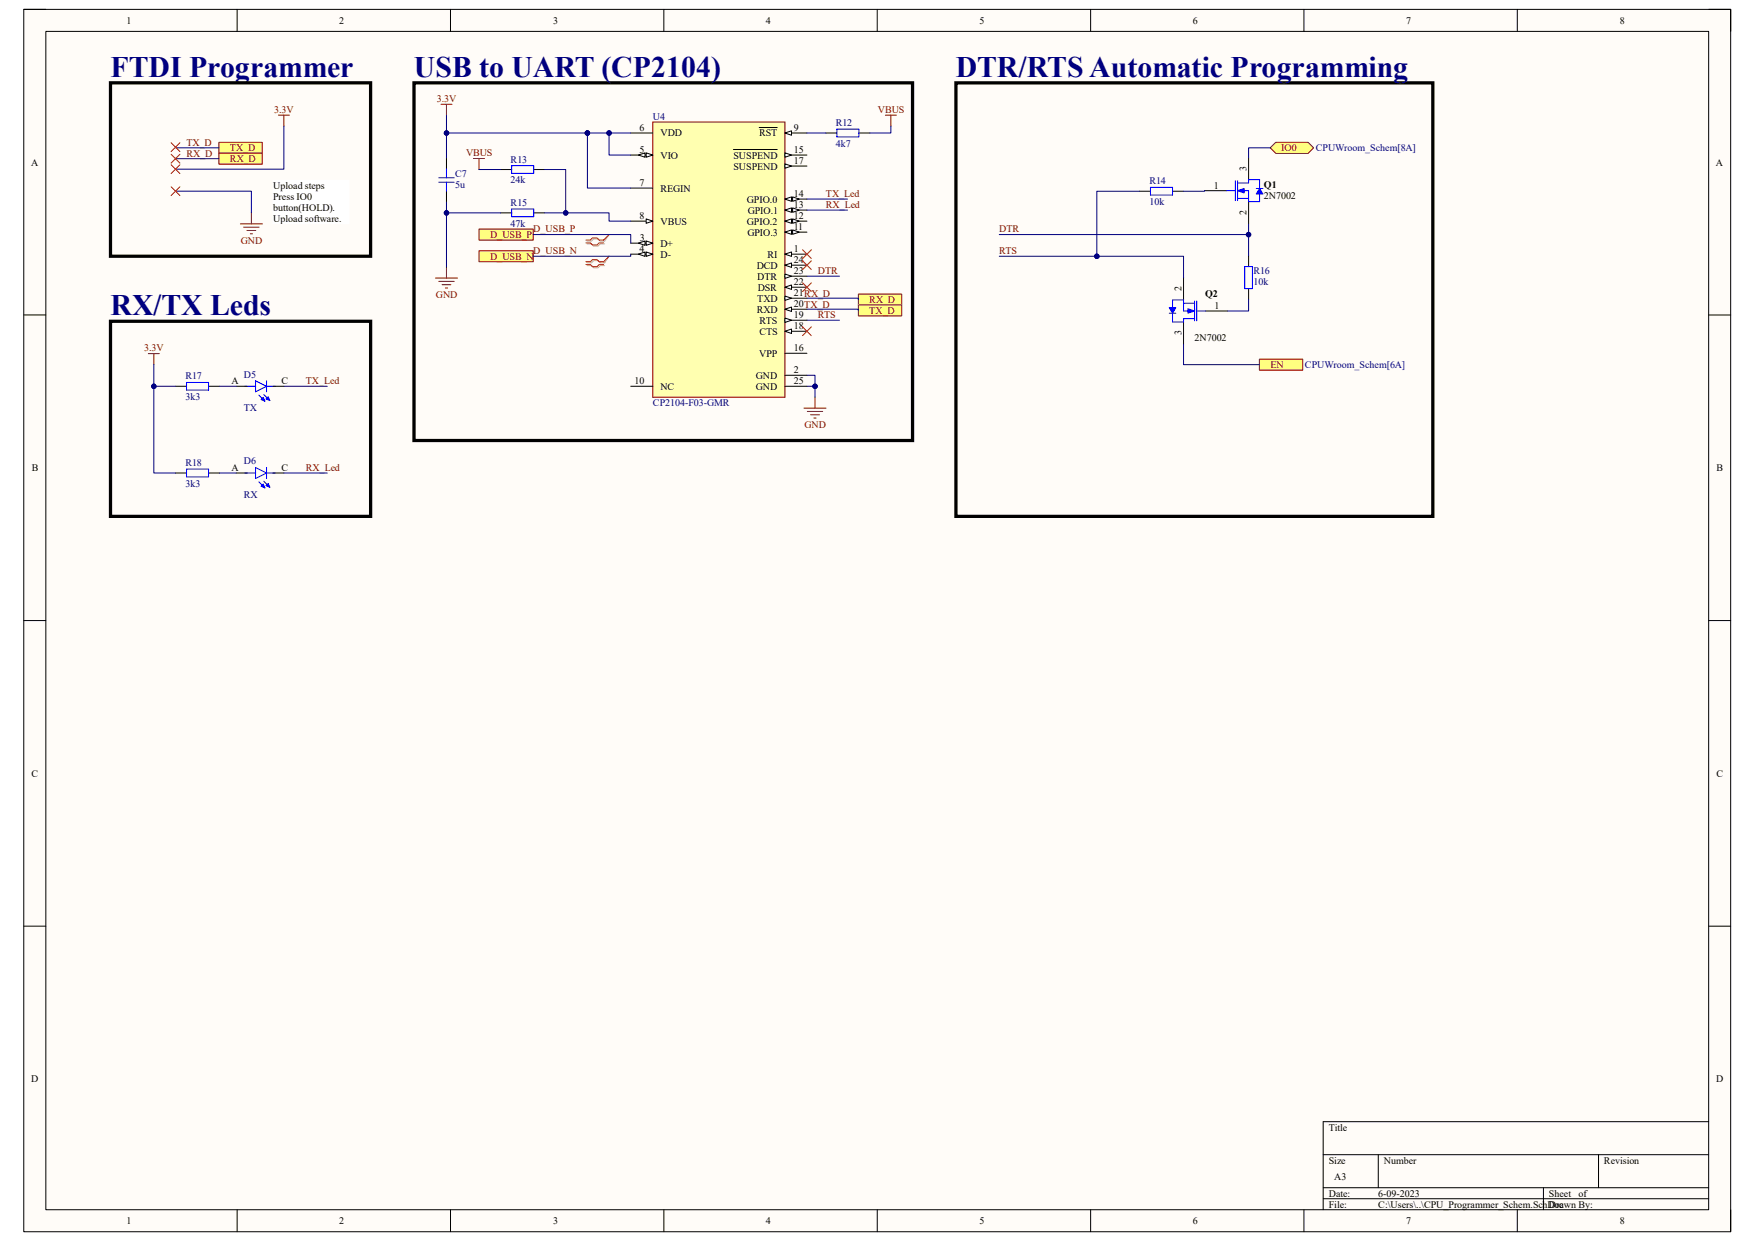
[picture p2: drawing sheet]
<svg xmlns="http://www.w3.org/2000/svg" width="297mm" height="210mm" viewBox="0 0 297 210" stroke-linecap="round" stroke-linejoin="round" font-family="sans-serif">
<path d="M4 1.6h288.9v206.8h-288.9z" fill-rule="evenodd" fill="#fffcf8"/>
<path d="M4 1.6h288.9v206.8h-288.9z" fill="none" stroke="#000" stroke-width=".17"/>
<path d="M7.8 5.3h281.4v199.4h-281.4z" fill-rule="evenodd" fill="#fffcf8"/>
<g fill="none" stroke="#000" stroke-width=".17">
<path d="M4 1.6h3.7M7.8 5.3h281.4v199.4h-281.4zM40.1 1.6v3.7M76.2 1.6v3.7M112.3 1.6v3.7M148.5 1.6v3.7M184.6 1.6v3.7M220.7 1.6v3.7M256.8 1.6v3.7M289.2 1.6h3.7v3.7M4 53.3h3.7M289.2 53.3h3.7"/>
<path d="M4 105h3.8M289.2 105h3.7M4 156.7h3.8M289.2 156.7h3.7M223.9 195.4h65.3M233.3 195.4v5.6M270.5 195.4v5.6M289.2 189.8h-65.3v14.9M40.1 204.7v3.7M76.2 204.7v3.7M112.4 204.7v3.7M148.5 204.7v3.7"/>
<path d="M184.6 204.7v3.7M220.7 204.7v3.7M223.9 201h65.3M223.9 202.9h65.3M256.8 204.7v3.7M261.2 201v3.7M292.9 204.7v3.7"/>
</g>
<path d="M46.2 30.5h12.9v7.4h-12.9z" fill-rule="evenodd" fill="#fff"/>
<path d="M46.2 30.5h12.9v7.4h-12.9z" fill="none" stroke="#fff" stroke-width=".17"/>
<path d="M47.1 19.5h1.9M48 19.5v1.9M40.7 37.9h3.7M41.2 38.4h2.6M41.8 39h1.5M42.4 39.6h.3M42.5 36v1.9" fill="none" stroke="#800000" stroke-width=".17"/>
<path d="M37 24.1h7.4v1.9h-7.4z" fill-rule="evenodd" fill="#ffff80"/>
<path d="M37 24.1h7.4v1.9h-7.4z" fill="none" stroke="#800000" stroke-width=".17"/>
<path d="M37 25.9h7.4v1.9h-7.4z" fill-rule="evenodd" fill="#ffff80"/>
<path d="M37 25.9h7.4v1.9h-7.4z" fill="none" stroke="#800000" stroke-width=".17"/>
<path d="M110.5 20.6h22.3v46.6h-22.3z" fill-rule="evenodd" fill="#ffffb0"/>
<path d="M110.5 20.6h22.3v46.6h-22.3z" fill="none" stroke="#800000" stroke-width=".17"/>
<path d="M106.7 22.5h3.8M132.8 33.7h3.8" fill="none" stroke="#000" stroke-width=".17"/>
<path d="M132.8 33.7l1.2-.4v.8z" fill="#f8fcff"/>
<path d="M132.8 33.7l1.2-.4v.8z" fill="none" stroke="#000" stroke-width=".17"/>
<path d="M134.1 33.3l1.2 .4-1.2 .4z" fill="#f8fcff"/>
<path d="M132.8 35.6h3.8M134.1 33.3l1.2 .4-1.2 .4z" fill="none" stroke="#000" stroke-width=".17"/>
<path d="M132.8 35.6l1.2-.4v.7z" fill="#f8fcff"/>
<path d="M132.8 35.6l1.2-.4v.7z" fill="none" stroke="#000" stroke-width=".17"/>
<path d="M134.1 35.2l1.2 .4-1.2 .3z" fill="#f8fcff"/>
<path d="M132.8 37.4h3.8M134.1 35.2l1.2 .4-1.2 .3z" fill="none" stroke="#000" stroke-width=".17"/>
<path d="M132.8 37.4l1.2-.4v.8z" fill="#f8fcff"/>
<path d="M132.8 37.4l1.2-.4v.8z" fill="none" stroke="#000" stroke-width=".17"/>
<path d="M134.1 37l1.2 .4-1.2 .4z" fill="#f8fcff"/>
<path d="M132.8 39.3h3.8M134.1 37l1.2 .4-1.2 .4z" fill="none" stroke="#000" stroke-width=".17"/>
<path d="M132.8 39.3l1.2-.4v.8z" fill="#f8fcff"/>
<path d="M132.8 39.3l1.2-.4v.8z" fill="none" stroke="#000" stroke-width=".17"/>
<path d="M134.1 38.9l1.2 .4-1.2 .4z" fill="#f8fcff"/>
<path d="M132.8 22.5h3.8M134.1 38.9l1.2 .4-1.2 .4z" fill="none" stroke="#000" stroke-width=".17"/>
<path d="M132.8 22.5l1.2-.4v.8z" fill="#f8fcff"/>
<path d="M128.5 21.6h3M132.8 22.5l1.2-.4v.8zM132.8 26.2h3.8" fill="none" stroke="#000" stroke-width=".17"/>
<path d="M132.8 25.9l1.2 .3-1.2 .4z" fill="#f8fcff"/>
<path d="M124.1 25.3h7.4M132.8 25.9l1.2 .3-1.2 .4zM132.8 56.1h3.8" fill="none" stroke="#000" stroke-width=".17"/>
<path d="M132.8 56.1l1.2-.4v.7z" fill="#f8fcff"/>
<path d="M106.7 41.1h3.8M132.8 56.1l1.2-.4v.7z" fill="none" stroke="#000" stroke-width=".17"/>
<path d="M109.4 40.8l1.1 .3-1.1 .4z" fill="#f8fcff"/>
<path d="M109.4 40.8l1.1 .3-1.1 .4z" fill="none" stroke="#000" stroke-width=".17"/>
<path d="M108.1 41.1l1.1-.3v.7z" fill="#f8fcff"/>
<path d="M106.7 43h3.8M108.1 41.1l1.1-.3v.7z" fill="none" stroke="#000" stroke-width=".17"/>
<path d="M109.4 42.6l1.1 .4-1.1 .4z" fill="#f8fcff"/>
<path d="M109.4 42.6l1.1 .4-1.1 .4z" fill="none" stroke="#000" stroke-width=".17"/>
<path d="M108.1 43l1.1-.4v.8z" fill="#f8fcff"/>
<path d="M108.1 43l1.1-.4v.8zM132.8 44.9h3.8" fill="none" stroke="#000" stroke-width=".17"/>
<path d="M132.8 44.9l1.2-.4v.7z" fill="#f8fcff"/>
<path d="M132.8 44.9l1.2-.4v.7zM132.8 48.6h3.8" fill="none" stroke="#000" stroke-width=".17"/>
<path d="M132.8 48.6l1.2-.4v.8z" fill="#f8fcff"/>
<path d="M132.8 48.6l1.2-.4v.8zM132.8 46.7h3.8" fill="none" stroke="#000" stroke-width=".17"/>
<path d="M132.8 46.4l1.2 .3-1.2 .4z" fill="#f8fcff"/>
<path d="M106.7 31.8h3.8M132.8 46.4l1.2 .3-1.2 .4zM132.8 43h3.8M106.7 65.4h3.8" fill="none" stroke="#000" stroke-width=".17"/>
<path d="M132.8 43l1.2-.4v.8z" fill="#f8fcff"/>
<path d="M132.8 43l1.2-.4v.8zM132.8 54.2h3.8" fill="none" stroke="#000" stroke-width=".17"/>
<path d="M132.8 53.8l1.2 .4-1.2 .4z" fill="#f8fcff"/>
<path d="M132.8 53.8l1.2 .4-1.2 .4zM132.8 52.3h3.8" fill="none" stroke="#000" stroke-width=".17"/>
<path d="M132.8 52.3l1.2-.3v.7z" fill="#f8fcff"/>
<path d="M132.8 28.1h3.8M132.8 52.3l1.2-.3v.7z" fill="none" stroke="#000" stroke-width=".17"/>
<path d="M132.8 27.7l1.2 .4-1.2 .4z" fill="#f8fcff"/>
<path d="M132.8 27.7l1.2 .4-1.2 .4zM132.8 50.5h3.8" fill="none" stroke="#000" stroke-width=".17"/>
<path d="M132.8 50.1l1.2 .4-1.2 .3z" fill="#f8fcff"/>
<path d="M106.7 37.4h3.8M132.8 50.1l1.2 .4-1.2 .3z" fill="none" stroke="#000" stroke-width=".17"/>
<path d="M109.4 37l1.1 .4-1.1 .4z" fill="#f8fcff"/>
<path d="M106.7 26.2h3.8M109.4 37l1.1 .4-1.1 .4z" fill="none" stroke="#000" stroke-width=".17"/>
<path d="M109.4 25.9l1.1 .3-1.1 .4z" fill="#f8fcff"/>
<path d="M109.4 25.9l1.1 .3-1.1 .4z" fill="none" stroke="#000" stroke-width=".17"/>
<path d="M108.1 26.2l1.1-.3v.7z" fill="#f8fcff"/>
<path d="M75.6 26.7v1.9M75.6 32.3v1.9M108.1 26.2l1.1-.3v.7zM132.8 59.8h3.8M132.8 63.5h3.8M132.8 65.4h3.8" fill="none" stroke="#000" stroke-width=".17"/>
<path d="M74.6 17.7h1.9M75.6 17.7v1.8M73.7 47.1h3.7M74.3 47.6h2.6M74.8 48.2h1.5M75.4 48.7h.3M75.6 45.2v1.9M136.1 69.1h3.7M136.6 69.6h2.6M137.2 70.2h1.5M137.7 70.7h.4M137.9 67.2v1.9" fill="none" stroke="#800000" stroke-width=".17"/>
<path d="M70.1 14h84.3v60.5h-84.3z" fill="none" stroke="#000" stroke-width=".55"/>
<path d="M74.3 30.8h2.6M74.3 30.1h2.6M75.6 28.6v1.5M75.6 30.8v1.5" fill="none" stroke="#00f" stroke-width=".17"/>
<path d="M135.8 42.3l1.5 1.5M135.8 44.1l1.5 1.5M135.8 47.9l1.5 1.5M135.8 55.3l1.5 1.5M137.3 42.3l-1.5 1.5M137.3 44.1l-1.5 1.5M137.3 47.9l-1.5 1.5M137.3 55.3l-1.5 1.5" fill="none" stroke="#f00" stroke-width=".17"/>
<path d="M81.1 38.8h9.1v1.8h-9.1z" fill-rule="evenodd" fill="#ffff80"/>
<path d="M81.1 38.8h9.1v1.8h-9.1z" fill="none" stroke="#800000" stroke-width=".17"/>
<path d="M81.1 42.4h9.1v1.9h-9.1z" fill-rule="evenodd" fill="#ffff80"/>
<path d="M81.1 42.4h9.1v1.9h-9.1z" fill="none" stroke="#800000" stroke-width=".17"/>
<path d="M145.3 49.8h7.3v1.8h-7.3z" fill-rule="evenodd" fill="#ffff80"/>
<path d="M145.3 49.8h7.3v1.8h-7.3z" fill="none" stroke="#800000" stroke-width=".17"/>
<path d="M145.3 51.6h7.3v1.9h-7.3z" fill-rule="evenodd" fill="#ffff80"/>
<path d="M149.8 19.5h1.9M150.8 19.5v1.9M80.1 26.8h1.9M81.1 26.8v1.9M145.3 51.6h7.3v1.9h-7.3z" fill="none" stroke="#800000" stroke-width=".17"/>
<path d="M84.7 28.7h1.9M84.7 36h1.9M90.3 28.7h1.9M90.3 36h1.9M139.8 22.5h1.8M145.4 22.5h1.8" fill="none" stroke="#000" stroke-width=".17"/>
<path d="M86.6 28h3.7v1.3h-3.7zM86.6 35.4h3.7v1.3h-3.7zM141.6 21.9h3.8v1.3h-3.8zM41.4 65.4h1.8M43.2 64.4l1.9 1-1.9 .9zM43.8 66.9l1 1M44.6 66.8l1.1 1M45.1 64.4v1.9M45.1 65.4h1.5" fill="none" stroke="#00f" stroke-width=".17"/>
<path d="M18.7 14h44v29.4h-44z" fill="none" stroke="#000" stroke-width=".55"/>
<path d="M103.1 39.7l-.8 1.1h-.7l-.4-.4h-.7l-.4 .4h-.7M99.4 44.9h.7l.4 .4h.7l.4-.4h.7M99.4 41.3h.7l.4 .4h.7l.4-.4h.7M103.1 43.4l-.8 1.1h-.7l-.4-.4h-.7l-.4 .4h-.7" fill="none" stroke="#d0a19e" stroke-width=".17"/>
<path d="M103.1 39.7l-1 .9h-.7l-.4-.3h-.7l-.4 .3h-.7M99.2 44.8h.7l.4 .3h.7l.4-.3h.7M99.2 41.1h.7l.4 .4h.7l.4-.4h.7M103.1 43.4l-1 .9h-.7l-.4-.4h-.7l-.4 .4h-.7" fill="none" stroke="#f00" stroke-width=".17"/>
<path d="M44.2 67.6l.4-.4 .2 .7z" fill="#00f"/>
<path d="M44.2 67.6l.4-.4 .2 .7z" fill="none" stroke="#00f" stroke-width=".17"/>
<path d="M45 67.5l.4-.4 .3 .7z" fill="#00f"/>
<path d="M43.2 79.1l1.9 .9-1.9 1zM45 67.5l.4-.4 .3 .7zM45.1 79.1v1.9M41.4 80h1.8M43.8 81.5l1 1.1M44.6 81.4l1.1 1.1M45.1 80h1.5" fill="none" stroke="#00f" stroke-width=".17"/>
<path d="M40 65.4h1.8M46.2 65.4h1.8" fill="none" stroke="#000" stroke-width=".17"/>
<path d="M44.2 82.3l.4-.4 .2 .7z" fill="#00f"/>
<path d="M44.2 82.3l.4-.4 .2 .7z" fill="none" stroke="#00f" stroke-width=".17"/>
<path d="M45 82.2l.4-.4 .3 .7z" fill="#00f"/>
<path d="M207.6 32.3h1.5M209.1 30.6v3.4M209.4 31h1.9M209.4 32.3h1.9v1.8M209.4 33.6h1.9M209.4 30.6v3.4M31.6 64.7h3.7v1.3h-3.7zM31.6 79.4h3.7v1.3h-3.7zM45 82.2l.4-.4 .3 .7z" fill="none" stroke="#00f" stroke-width=".17"/>
<path d="M203.8 32.3h3.8M211.3 26.7v3.7M211.3 34.1v3.8M29.7 65.4h1.9M35.3 65.4h1.9M29.7 80h1.9M35.3 80h1.9M40 80h1.8M46.2 80h1.8" fill="none" stroke="#000" stroke-width=".17"/>
<path d="M25.1 59.8h1.9M26 59.8v1.9" fill="none" stroke="#800000" stroke-width=".17"/>
<path d="M209.4 32.3l1.2-.4v.7z" fill="#00f"/>
<path d="M209.4 32.3l1.2-.4v.7zM211.3 31v-.6h1.9v1.5M213.2 32.8v1.3h-1.9" fill="none" stroke="#00f" stroke-width=".17"/>
<path d="M213.2 31.9l.5 .9h-1.1z" fill="#00f"/>
<path d="M212.6 31.9h1.1M213.2 31.9l.5 .9h-1.1zM200.3 53.9h1.9M200.3 50.8v1.8h1.9M200.3 51.3h1.9M202.2 50.9v3.4M202.5 52.6h1.5M202.5 50.9v3.4" fill="none" stroke="#00f" stroke-width=".17"/>
<path d="M200.3 47v3.8M200.3 54.5v3.7M204 52.6h3.8" fill="none" stroke="#000" stroke-width=".17"/>
<path d="M201 52.2l1.2 .4-1.2 .4z" fill="#00f"/>
<path d="M198.4 53v1.5h1.9v-.6M200.3 50.8h-1.9v1.3M201 52.2l1.2 .4-1.2 .4z" fill="none" stroke="#00f" stroke-width=".17"/>
<path d="M197.9 52.1h1.1l-.6 .9z" fill="#00f"/>
<path d="M194.7 31.7h3.7v1.3h-3.7zM197.9 52.1h1.1l-.6 .9zM197.9 53h1.1M210.7 45.1h1.3v3.7h-1.3z" fill="none" stroke="#00f" stroke-width=".17"/>
<path d="M192.8 32.4h1.9M198.4 32.4h1.9M211.3 43.3v1.8M211.3 48.8v1.9" fill="none" stroke="#000" stroke-width=".17"/>
<path d="M215 25l.9-.9h5.5l.9 .9-.9 1h-5.5z" fill-rule="evenodd" fill="#ffff80"/>
<path d="M215 25l.9-.9h5.5l.9 .9-.9 1h-5.5z" fill="none" stroke="#800000" stroke-width=".17"/>
<path d="M213.1 60.8h7.4v1.8h-7.4z" fill-rule="evenodd" fill="#ffff80"/>
<path d="M213.1 60.8h7.4v1.8h-7.4z" fill="none" stroke="#800000" stroke-width=".17"/>
<path d="M161.8 14h80.7v73.4h-80.7zM18.7 54.4h44v33h-44z" fill="none" stroke="#000" stroke-width=".55"/>
<path d="M29.7 32.4h12.8v3.6M29.7 24.9v.1h7.3M29.7 26.8v.1h7.3M48 21.4v7.2h-18.3M136.6 52.3h8.7v.2M136.6 50.5h8.7v.2M136.6 54.2h5.5M136.6 46.7h5.5M136.6 65.4h1.3v1.8" fill="none" stroke="#000080" stroke-width=".17"/>
<circle cx="137.9" cy="65.4" r=".37" fill="#000080"/>
<g fill="none" stroke="#000080" stroke-width=".17">
<path d="M136.6 63.5h1.3v1.9"/>
<circle cx="137.9" cy="65.4" r=".37"/>
</g>
<circle cx="137.9" cy="65.4" r=".37" fill="#000080"/>
<g fill="none" stroke="#000080" stroke-width=".17">
<path d="M90.2 39.7h16.5v1.4M99.4 22.5v9.3h7.3M136.6 33.7h6.8M136.6 35.6h6.8M106.7 43v.4h-16.5"/>
<circle cx="137.9" cy="65.4" r=".37"/>
</g>
<circle cx="99.4" cy="22.5" r=".37" fill="#000080"/>
<g fill="none" stroke="#000080" stroke-width=".17">
<path d="M103.1 22.5v3.7h3.6"/>
<circle cx="99.4" cy="22.5" r=".37"/>
</g>
<circle cx="103.1" cy="22.5" r=".37" fill="#000080"/>
<g fill="none" stroke="#000080" stroke-width=".17">
<path d="M81.1 28.7h3.6M92.2 28.7h3.5v7.3h-3.5"/>
<circle cx="103.1" cy="22.5" r=".37"/>
</g>
<circle cx="95.7" cy="36" r=".37" fill="#000080"/>
<g fill="none" stroke="#000080" stroke-width=".17">
<path d="M75.6 36h9.1"/>
<circle cx="95.7" cy="36" r=".37"/>
</g>
<circle cx="75.6" cy="36" r=".37" fill="#000080"/>
<g fill="none" stroke="#000080" stroke-width=".17">
<path d="M75.6 22.5v4.2"/>
<circle cx="75.6" cy="36" r=".37"/>
</g>
<circle cx="75.6" cy="22.5" r=".37" fill="#000080"/>
<g fill="none" stroke="#000080" stroke-width=".17">
<path d="M95.7 36h7.4v1.4h3.6"/>
<circle cx="75.6" cy="22.5" r=".37"/>
</g>
<circle cx="95.7" cy="36" r=".37" fill="#000080"/>
<g fill="none" stroke="#000080" stroke-width=".17">
<path d="M136.6 22.5h3.2M150.8 21.4v1.1h-3.6M26 65.4h3.7"/>
<circle cx="95.7" cy="36" r=".37"/>
</g>
<circle cx="26" cy="65.4" r=".37" fill="#000080"/>
<g fill="none" stroke="#000080" stroke-width=".17">
<path d="M192.8 32.4h-7.2v11h14.7v3.6M203.8 32.3v.1h-3.5M211.3 50.7v1.9h-3.5M37.2 65.4h2.8M48 65.4h7.4M37.2 80h2.8M48 80h7.4"/>
<circle cx="26" cy="65.4" r=".37"/>
</g>
<circle cx="185.6" cy="43.4" r=".37" fill="#000080"/>
<g fill="none" stroke="#000080" stroke-width=".17">
<path d="M211.3 37.9v5.4"/>
<circle cx="185.6" cy="43.4" r=".37"/>
</g>
<circle cx="211.3" cy="39.7" r=".37" fill="#000080"/>
<g fill="none" stroke="#000080" stroke-width=".17">
<path d="M99.4 22.5h7.3"/>
<circle cx="211.3" cy="39.7" r=".37"/>
</g>
<circle cx="103.1" cy="22.5" r=".37" fill="#000080"/>
<circle cx="103.1" cy="22.5" r=".37" fill="none" stroke="#000080" stroke-width=".17"/>
<circle cx="99.4" cy="22.5" r=".37" fill="#000080"/>
<g fill="none" stroke="#000080" stroke-width=".17">
<path d="M75.6 34.2v11"/>
<circle cx="99.4" cy="22.5" r=".37"/>
</g>
<circle cx="75.6" cy="36" r=".37" fill="#000080"/>
<g fill="none" stroke="#000080" stroke-width=".17">
<path d="M26 61.7v18.3h3.7"/>
<circle cx="75.6" cy="36" r=".37"/>
</g>
<circle cx="26" cy="65.4" r=".37" fill="#000080"/>
<g fill="none" stroke="#000080" stroke-width=".17">
<path d="M169.1 39.7h42.2"/>
<circle cx="26" cy="65.4" r=".37"/>
</g>
<circle cx="211.3" cy="39.7" r=".37" fill="#000080"/>
<g fill="none" stroke="#000080" stroke-width=".17">
<path d="M169.1 43.4h16.5"/>
<circle cx="211.3" cy="39.7" r=".37"/>
</g>
<circle cx="185.6" cy="43.4" r=".37" fill="#000080"/>
<g fill="none" stroke="#000080" stroke-width=".17">
<path d="M75.6 19.5v3h23.8"/>
<circle cx="185.6" cy="43.4" r=".37"/>
</g>
<circle cx="75.6" cy="22.5" r=".37" fill="#000080"/>
<circle cx="75.6" cy="22.5" r=".37" fill="none" stroke="#000080" stroke-width=".17"/>
<circle cx="99.4" cy="22.5" r=".37" fill="#000080"/>
<g fill="none" stroke="#000080" stroke-width=".17">
<path d="M215 25h-3.7v1.7M200.3 58.2v3.5h12.8"/>
<circle cx="99.4" cy="22.5" r=".37"/>
</g>
<path d="M29 24.2l1.4 1.4M29 26.1l1.4 1.5M29 27.9l1.4 1.5M29 31.6l1.4 1.5M30.4 24.2l-1.4 1.4M30.4 26.1l-1.4 1.5M30.4 27.9l-1.4 1.5M30.4 31.6l-1.4 1.5" fill="none" stroke="#f00" stroke-width=".17"/>
<g font-size="5" fill="#000080">
<text x="18.7" y="13">FTDI Programmer</text>
<text x="70.1" y="13">USB to UART (CP2104)</text>
<text x="161.8" y="13">DTR/RTS Automatic Programming</text>
<text x="18.7" y="53.3">RX/TX Leds</text>
</g>
<g font-size="1.7">
<text x="21.4" y="4">1</text>
<text x="57.4" y="4">2</text>
<text x="93.6" y="4">3</text>
<text x="129.6" y="4">4</text>
<text x="165.8" y="4">5</text>
<text x="201.8" y="4">6</text>
<text x="238" y="4">7</text>
<text x="274.1" y="4">8</text>
<text x="108.2" y="22.1">6</text>
<text x="111.8" y="23.1">VDD</text>
<text x="128.5" y="23.1">RST</text>
<text x="134.3" y="22.1">9</text>
<text x="5.3" y="28">A</text>
<text x="108.2" y="25.9">5</text>
<text x="111.8" y="26.8">VIO</text>
<text x="124.1" y="26.8">SUSPEND</text>
<text x="124.1" y="28.7">SUSPEND</text>
<text x="134.3" y="25.9">15</text>
<text x="134.3" y="27.8">17</text>
<text x="210.9" y="28.9" transform="rotate(-90 210.9 28.9)">3</text>
<text x="290.4" y="28">A</text>
<text x="46.2" y="32">Upload steps</text>
<text x="46.2" y="33.9">Press IO0</text>
<text x="46.2" y="35.8">button(HOLD).</text>
<text x="108.2" y="31.5">7</text>
<text x="111.8" y="32.4">REGIN</text>
<text x="126.4" y="34.3">GPIO.0</text>
<text x="134.3" y="33.4">14</text>
<text x="134.3" y="35.2">13</text>
<text x="205.4" y="31.9">1</text>
<text x="213.9" y="31.8">Q1</text>
<text x="213.9" y="33.6">2N7002</text>
<text x="46.2" y="37.6">Upload software.</text>
<text x="108.2" y="37.1">8</text>
<text x="108.3" y="40.8">3</text>
<text x="111.8" y="41.7">D+</text>
<text x="111.8" y="38">VBUS</text>
<text x="126.4" y="38">GPIO.2</text>
<text x="126.5" y="39.9">GPIO.3</text>
<text x="126.5" y="36.2">GPIO.1</text>
<text x="134.3" y="37.1">12</text>
<text x="134.3" y="38.9">11</text>
<text x="210.9" y="36.4" transform="rotate(-90 210.9 36.4)">2</text>
<text x="108.2" y="42.7">4</text>
<text x="111.8" y="43.6">D-</text>
<text x="128.1" y="45.5">DCD</text>
<text x="128.1" y="47.3">DTR</text>
<text x="129.9" y="43.6">RI</text>
<text x="134.3" y="44.5">24</text>
<text x="134.3" y="46.4">23</text>
<text x="134.3" y="42.7">1</text>
<text x="128.1" y="52.9">RXD</text>
<text x="128.1" y="51.1">TXD</text>
<text x="128.2" y="49.2">DSR</text>
<text x="134.3" y="48.3">22</text>
<text x="134.3" y="53.8">19</text>
<text x="134.3" y="52">20TX_D</text>
<text x="134.3" y="50.1">21RX_D</text>
<text x="199.9" y="49.3" transform="rotate(-90 199.9 49.3)">2</text>
<text x="204" y="50.3">Q2</text>
<text x="205.5" y="52.3">1</text>
<text x="128.5" y="56.6">CTS</text>
<text x="128.5" y="54.8">RTS</text>
<text x="134.3" y="55.7">18</text>
<text x="134.3" y="59.4">16</text>
<text x="199.9" y="56.7" transform="rotate(-90 199.9 56.7)">3</text>
<text x="202.1" y="57.7">2N7002</text>
<text x="39.2" y="65">A</text>
<text x="47.7" y="65">C</text>
<text x="107.4" y="65">10</text>
<text x="111.8" y="66">NC</text>
<text x="127.9" y="64.1">GND</text>
<text x="127.9" y="66">GND</text>
<text x="128.5" y="60.4">VPP</text>
<text x="134.3" y="63.2">2</text>
<text x="134.3" y="65">25</text>
<text x="5.4" y="79.8">B</text>
<text x="39.2" y="79.7">A</text>
<text x="47.7" y="79.7">C</text>
<text x="290.5" y="79.8">B</text>
<text x="5.3" y="131.4">C</text>
<text x="290.5" y="131.4">C</text>
<text x="5.3" y="183.2">D</text>
<text x="290.4" y="183.2">D</text>
<text x="224.9" y="191.3">Title</text>
<text x="224.9" y="196.9">Size</text>
<text x="234.2" y="196.9">Number</text>
<text x="271.4" y="196.9">Revision</text>
<text x="224.9" y="202.5">Date:</text>
<text x="225.8" y="199.7">A3</text>
<text x="233.3" y="202.5">6-09-2023</text>
<text x="262.1" y="202.5">Sheet</text>
<text x="267.2" y="202.5">of</text>
<text x="21.4" y="207.2">1</text>
<text x="57.4" y="207.2">2</text>
<text x="93.6" y="207.2">3</text>
<text x="129.6" y="207.2">4</text>
<text x="165.8" y="207.2">5</text>
<text x="201.8" y="207.2">6</text>
<text x="224.9" y="204.4">File:</text>
<text x="233.3" y="204.4">C:\Users\..\CPU_Programmer_Schem.SchDoc</text>
<text x="238" y="207.2">7</text>
<text x="262.1" y="204.4">Drawn By:</text>
<text x="274.1" y="207.2">8</text>
</g>
<g font-size="1.7" fill="#800000">
<text x="73.9" y="17.3">3.3V</text>
<text x="46.4" y="19.1">3.3V</text>
<text x="148.5" y="19.1">VBUS</text>
<text x="31.5" y="24.7">TX_D</text>
<text x="31.5" y="26.5">RX_D</text>
<text x="38.9" y="25.6">TX_D</text>
<text x="38.9" y="27.4">RX_D</text>
<text x="78.9" y="26.5">VBUS</text>
<text x="216.8" y="25.6">IO0</text>
<text x="139.7" y="33.4">TX_Led</text>
<text x="139.7" y="35.2">RX_Led</text>
<text x="40.8" y="41.3">GND</text>
<text x="82.9" y="40.3">D_USB_P</text>
<text x="90.3" y="39.3">D_USB_P</text>
<text x="169.1" y="39.3">DTR</text>
<text x="82.9" y="43.9">D_USB_N</text>
<text x="90.3" y="43">D_USB_N</text>
<text x="138.4" y="46.4">DTR</text>
<text x="169.1" y="43">RTS</text>
<text x="73.8" y="50.4">GND</text>
<text x="138.4" y="53.8">RTS</text>
<text x="147.1" y="51.3">RX_D</text>
<text x="147.1" y="53.1">TX_D</text>
<text x="24.4" y="59.5">3.3V</text>
<text x="51.7" y="65">TX_Led</text>
<text x="215" y="62.3">EN</text>
<text x="136.1" y="72.4">GND</text>
<text x="51.7" y="79.7">RX_Led</text>
</g>
<g font-size="1.7" fill="#000080">
<text x="110.5" y="20.3">U4</text>
<text x="141.4" y="21.3">R12</text>
<text x="77" y="29.9">C7</text>
<text x="86.4" y="27.5">R13</text>
<text x="141.4" y="24.8">4k7</text>
<text x="222.7" y="25.6">CPUWroom_Schem[8A]</text>
<text x="77" y="31.8">5u</text>
<text x="86.4" y="31">24k</text>
<text x="86.4" y="34.8">R15</text>
<text x="194.5" y="31.2">R14</text>
<text x="194.5" y="34.7">10k</text>
<text x="86.4" y="38.4">47k</text>
<text x="212.1" y="46.4">R16</text>
<text x="212.1" y="48.3">10k</text>
<text x="31.4" y="64.2">R17</text>
<text x="41.3" y="63.9">D5</text>
<text x="220.9" y="62.3">CPUWroom_Schem[6A]</text>
<text x="31.4" y="67.7">3k3</text>
<text x="41.3" y="69.6">TX</text>
<text x="110.5" y="68.7">CP2104-F03-GMR</text>
<text x="31.4" y="78.9">R18</text>
<text x="31.4" y="82.4">3k3</text>
<text x="41.3" y="78.6">D6</text>
<text x="41.3" y="84.2">RX</text>
</g>
</svg>
